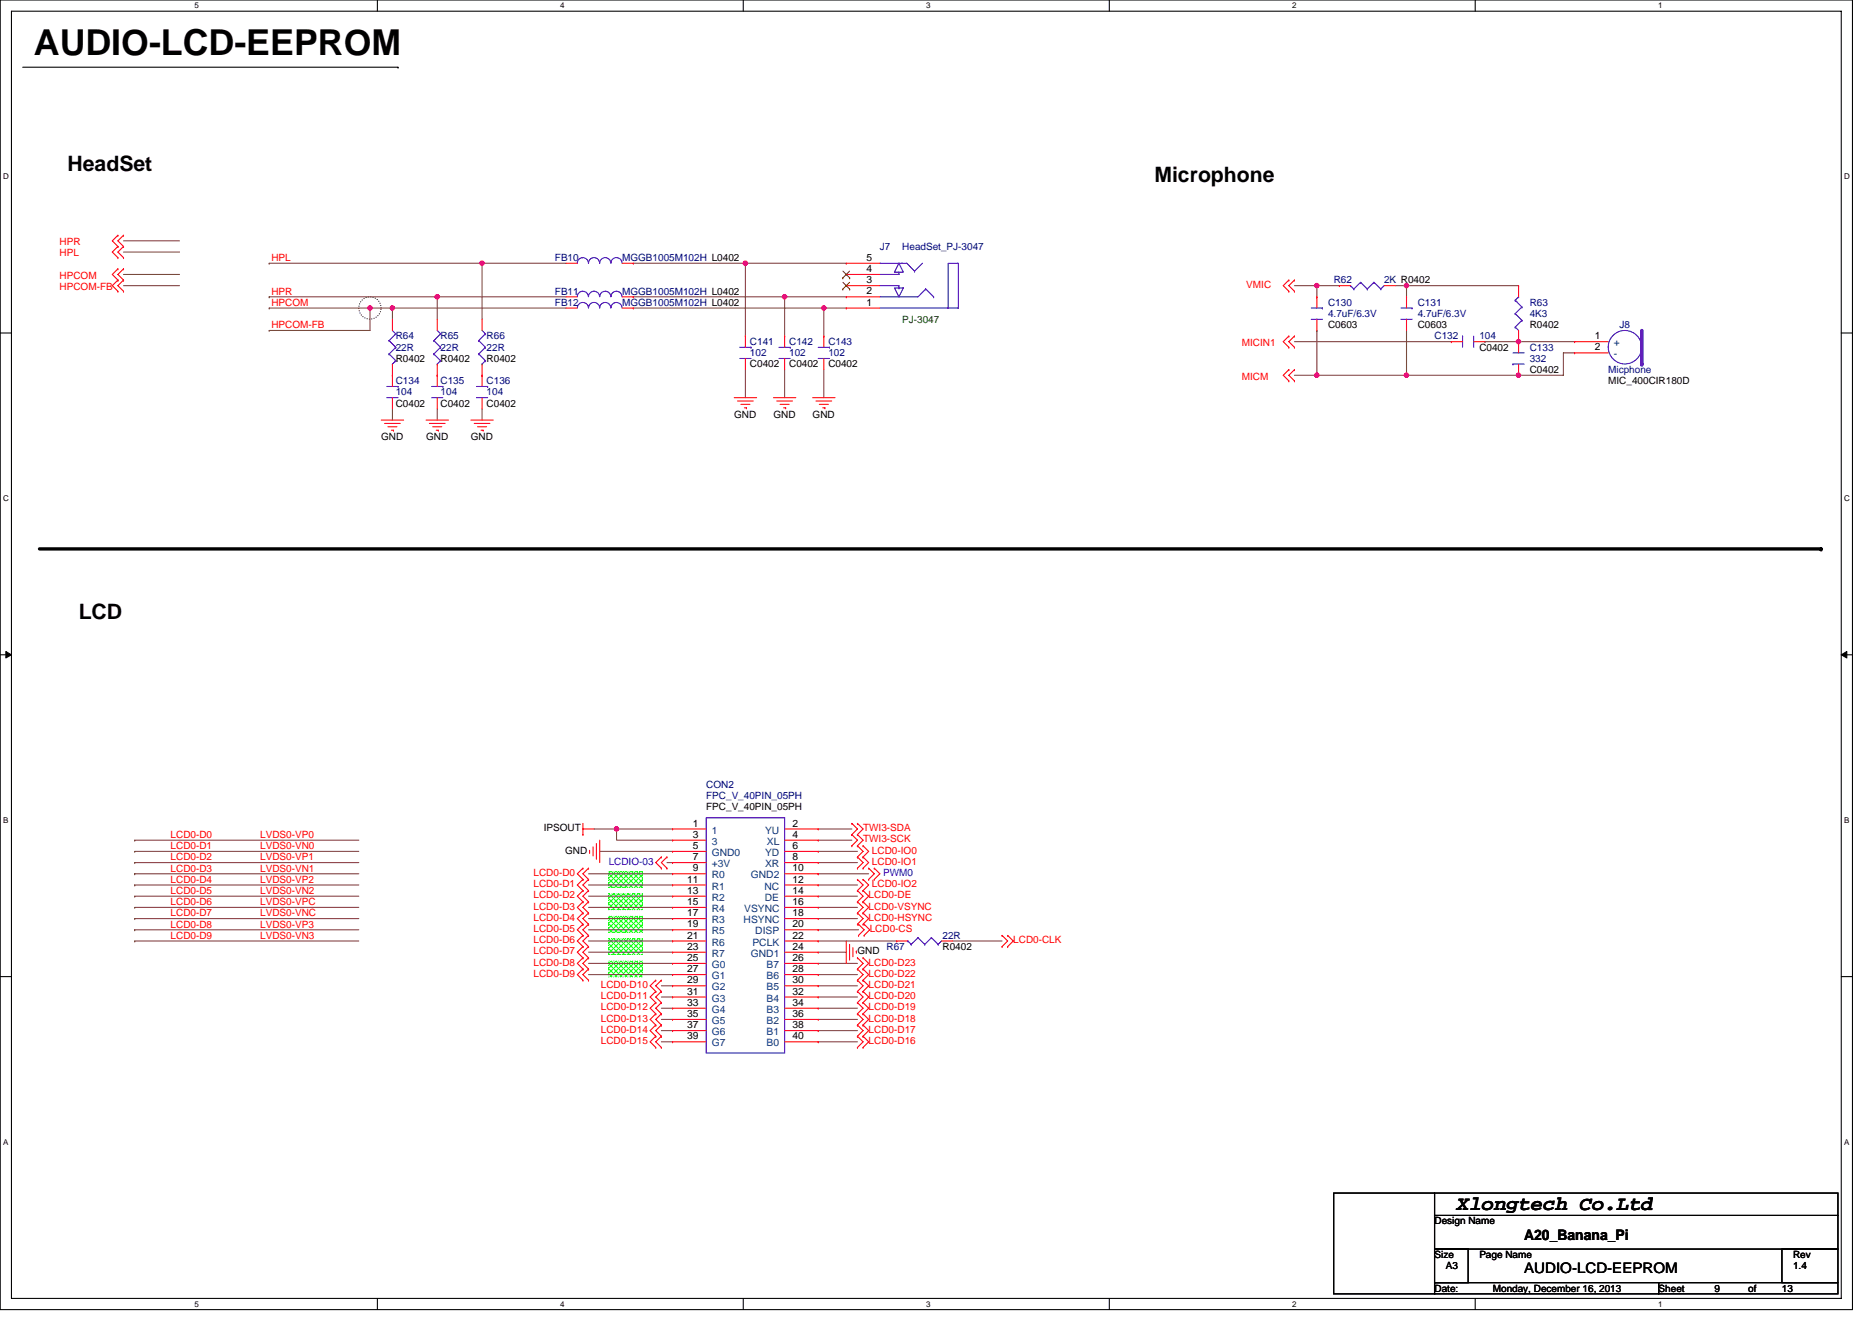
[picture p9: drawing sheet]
<svg xmlns="http://www.w3.org/2000/svg" width="297mm" height="210mm" viewBox="0 0 297 210" stroke-linecap="round" stroke-linejoin="round" font-family="sans-serif">
<path d="M0 0h293.9v207.9h-293.9zM1.8 1.8h290.4v204.3h-290.4z" fill="none" stroke="#000" stroke-width=".17"/>
<g fill="#fff">
<path d="M30.8 .2h.7v1.4h-.7z"/>
<path d="M30.8 206.3h.7v1.4h-.7z"/>
</g>
<path d="M59.9 0v1.8M59.9 206.1v1.8" fill="none" stroke="#000" stroke-width=".17"/>
<g fill="#fff">
<path d="M88.9 .2h.7v1.4h-.7z"/>
<path d="M88.9 206.3h.7v1.4h-.7z"/>
</g>
<path d="M117.9 0v1.8M117.9 206.1v1.8" fill="none" stroke="#000" stroke-width=".17"/>
<g fill="#fff">
<path d="M147 .2h.7v1.4h-.7z"/>
<path d="M147 206.3h.7v1.4h-.7z"/>
</g>
<path d="M176 0v1.8M176 206.1v1.8" fill="none" stroke="#000" stroke-width=".17"/>
<g fill="#fff">
<path d="M205 .2h.7v1.4h-.7z"/>
<path d="M205 206.3h.7v1.4h-.7z"/>
</g>
<path d="M234.1 0v1.8M234.1 206.1v1.8" fill="none" stroke="#000" stroke-width=".17"/>
<g fill="#fff">
<path d="M263.1 .2h.7v1.4h-.7z"/>
<path d="M263.1 206.3h.7v1.4h-.7z"/>
<path d="M.5 27.3h.9v1.4h-.9z"/>
<path d="M292.6 27.3h.9v1.4h-.9z"/>
<path d="M.5 78.4h.9v1.4h-.9z"/>
<path d="M292.6 78.4h.9v1.4h-.9z"/>
</g>
<path d="M0 52.9h1.8M292.2 52.9h1.7" fill="none" stroke="#000" stroke-width=".17"/>
<g fill="#fff">
<path d="M.5 129.5h.8v1.4h-.8z"/>
<path d="M292.6 129.5h.9v1.4h-.9z"/>
</g>
<path d="M0 103.9h1.8M292.2 103.9h1.7" fill="none" stroke="#000" stroke-width=".17"/>
<path d="M.9 103.4l.9 .5-.9 .5zM292.2 103.9l.8-.5v1z" fill="#000" stroke="#000" stroke-width=".16"/>
<g fill="#fff">
<path d="M.5 180.5h.8v1.4h-.8z"/>
<path d="M292.6 180.5h.9v1.4h-.9z"/>
</g>
<path d="M3.6 10.7h59.6M63.2 10.7h.1M0 155h1.8M292.2 155h1.7M211.6 189.4h16v16h-16zM227.6 189.4h64v3.5h-64zM227.6 192.9h64v5.3h-64zM227.6 198.2h5.4v5.4h-5.4zM282.7 198.2h8.9v5.4h-8.9zM227.6 203.6h35.6v1.8h-35.6zM263.2 203.6h28.4v1.8h-28.4z" fill="none" stroke="#000" stroke-width=".17"/>
<path d="M6.3 87.1h282.7M289 87.1h.1" fill="none" stroke="#000" stroke-width=".53"/>
<circle cx="58.7" cy="48.9" r="1.77" fill="none" stroke="#000" stroke-width=".17" stroke-dasharray="0 .3"/>
<g fill="#0f0" stroke="#0f0" stroke-width=".17" stroke-dasharray="0 .3">
<path d="M96.6 141.9h5.3v2.5h-5.3z" fill-rule="evenodd"/>
<path d="M96.6 145.4h5.3v2.5h-5.3z" fill-rule="evenodd"/>
<path d="M96.6 149h5.3v2.5h-5.3z" fill-rule="evenodd"/>
<path d="M96.6 152.5h5.3v2.5h-5.3z" fill-rule="evenodd"/>
<path d="M96.6 138.3h5.3v2.5h-5.3z" fill-rule="evenodd"/>
</g>
<g fill="none" stroke="#804040" stroke-width=".17">
<path d="M19.6 38.2h8.9M19.6 40h8.9M19.6 45.3h8.9M19.6 43.6h8.9M42.7 41.8h.1M42.7 48.9h.1M42.7 47.1h.1M42.7 52.5h.1M42.7 48.9h16M42.7 41.8h33.8M42.7 47.1h26.7M58.7 48.9h3.6"/>
<path d="M58.7 48.9h.1M58.7 48.9v3.6h-16M62.3 48.9h.1M62.3 48.9v1.8M62.3 48.9h27.5M69.4 47.1h20.4M69.4 47.1v3.6M76.5 41.8h13.3M76.5 41.8v8.9M100.5 48.9h30.2v4.4M100.5 47.1h24M100.5 41.8h17.8"/>
<path d="M118.3 41.8h.1M118.3 41.8v11.5M118.3 58.7v4.4M118.3 41.8h16M124.5 47.1h.1M124.5 47.1v6.2M124.5 58.7v4.4M124.5 47.1h9.8M130.7 48.9h.1M130.7 58.7v4.4M130.7 48.9h3.6M205.4 54.2h24.9"/>
<path d="M205.4 59.6h3.6M205.4 45.3h3.6M209 45.3h.1M209 59.6h.1M209 52.5h.1M209 45.3v1.8M209 45.3h3.5M209 59.6h14.2M209 52.5v7.1M221.4 45.3h1.8M223.2 52.5v7.1M223.2 45.3h.1"/>
<path d="M223.2 45.3v1.8M223.2 59.6h17.8M223.2 45.3h17.8M235.6 54.2h14.2M235.6 54.2h.1M241 59.6h.1M249.8 56h-1.7v3.6h-7.1M62.3 64.9v1.8M69.4 64.9v1.8M76.5 64.9v1.8M21.4 135.1h.1M21.4 133.3h.1"/>
<path d="M21.4 138.7h.1M21.4 136.9h.1M21.4 135.1h35.5M21.4 133.3h35.5M21.4 138.7h35.5M21.4 136.9h35.5M93.4 138.7h13.3M94.3 131.6h3.5v1.7h8.9M95.2 135.1h11.5M97.8 131.6h.1M97.8 131.6h8.9M105.8 136.9h.9"/>
<path d="M129.8 131.6h5.4M129.8 133.3h5.4M129.8 135.1h6.3M129.8 136.9h6.3M129.8 138.7h.1M129.8 138.7h8M21.4 140.5h.1M21.4 142.2h.1M21.4 144h.1M21.4 145.8h.1M21.4 147.6h.1M21.4 149.4h.1"/>
<path d="M21.4 140.5h35.5M21.4 142.2h35.5M21.4 144h35.5M21.4 145.8h35.5M21.4 147.6h35.5M21.4 149.4h35.5M93.4 152.9h13.3M93.4 154.7h13.3M93.4 142.2h13.3M93.4 140.5h13.3M93.4 144h13.3M93.4 151.1h13.3"/>
<path d="M93.4 149.4h13.3M93.4 147.6h13.3M93.4 145.8h13.3M104.9 156.5h1.8M104.9 158.2h1.8M129.8 151.1h4.5M129.8 145.8h6.3M129.8 142.2h6.3M129.8 144h6.3M129.8 147.6h6.4M129.8 149.4h12.5M129.8 140.5h6.3"/>
<path d="M129.8 156.5h6.3M129.8 158.2h6.3M129.8 152.9h6.3M129.8 154.7h6.3M151.2 149.4h7.8M104.9 160h1.8M104.9 161.8h1.8M104.9 165.4h1.8M104.9 163.6h1.8M129.8 160h6.3M129.8 165.4h6.3M129.8 161.8h6.3"/>
<path d="M129.8 163.6h6.3"/>
</g>
<g fill="#f0f" stroke="#f0f" stroke-width=".17">
<circle cx="62.3" cy="48.9" r=".35"/>
<circle cx="76.5" cy="41.8" r=".35"/>
<circle cx="58.7" cy="48.9" r=".35"/>
<circle cx="69.4" cy="47.1" r=".35"/>
<circle cx="208.9" cy="45.3" r=".35"/>
<circle cx="223.2" cy="59.5" r=".35"/>
<circle cx="223.2" cy="45.3" r=".35"/>
<circle cx="240.9" cy="59.5" r=".35"/>
<circle cx="240.9" cy="54.2" r=".35"/>
<circle cx="208.9" cy="59.5" r=".35"/>
<circle cx="118.3" cy="41.8" r=".35"/>
<circle cx="124.5" cy="47.1" r=".35"/>
<circle cx="130.7" cy="48.9" r=".35"/>
<circle cx="97.8" cy="131.6" r=".35"/>
</g>
<g fill="none" stroke="#f00" stroke-width=".17">
<path d="M18.7 37.3h.1M18.7 39.1h.1M18.7 37.3l-.9 .9 .9 .9M18.7 39.1l-.9 .9 .9 .9M19.6 37.3h.1M19.6 39.1h.1M19.6 37.3l-.9 .9 .9 .9M19.6 39.1l-.9 .9 .9 .9M18.7 40.9h.1M18.7 44.4h.1M18.7 46.2h.1M18.7 42.7h.1"/>
<path d="M18.7 44.4l-.9 .9 .9 .9M18.7 42.7l-.9 .9 .9 .8M19.6 40.9h.1M19.6 44.4h.1M19.6 46.2h.1M19.6 42.7h.1M19.6 44.4l-.9 .9 .9 .9M19.6 42.7l-.9 .9 .9 .8M62.3 59.6h.1M62.3 50.7v1.8M62.3 57.8v3.5M69.4 50.7v1.8"/>
<path d="M69.4 59.6h.1M69.4 57.8v3.5M76.5 50.7v1.8M76.5 59.6h.1M76.5 57.8v3.5M89.8 41.8h1.8M89.8 47.1h1.8M89.8 48.9h1.8M98.7 41.8h1.8M98.7 47.1h1.8M98.7 48.9h1.8M100.5 41.8h.1"/>
<path d="M100.5 47.1h.1M100.5 48.9h.1M118.3 56.9v1.8M118.3 53.3h.1M118.3 53.3v1.8M124.5 56.9v1.8M124.5 53.3h.1M124.5 53.3v1.8M130.7 56.9v1.8M130.7 53.3h.1M130.7 53.3v1.8M134.3 41.8h.1"/>
<path d="M134.3 43.6h.1M134.3 45.3h.1M134.3 47.1h.1M134.3 48.9h.1M134.3 41.8h5.3M134.3 47.1h5.3M134.3 48.9h5.3M134.3 43.6h5.3M134.3 45.3h5.3M204.5 53.3h.1M204.5 55.1h.1M204.5 46.2h.1"/>
<path d="M204.5 44.4h.1M204.5 58.7h.1M204.5 53.3l-.9 .9 .9 .9M204.5 44.4l-.9 .9 .9 .9M204.5 58.7l-.9 .9 .9 .9M205.4 53.3h.1M205.4 55.1h.1M205.4 46.2h.1M205.4 44.4h.1M205.4 58.7h.1M205.4 53.3l-.9 .9 .9 .9M205.4 44.4l-.9 .9 .9 .9"/>
<path d="M205.4 58.7l-.9 .9 .9 .9M209 50.7v1.8M209 47.1h.1M209 47.1v1.8M212.5 45.3h.1M212.5 45.3h1.8M219.6 45.3h1.8M223.2 50.7v1.8M223.2 47.1h.1M223.2 47.1v1.8M230.3 54.2h.1M230.3 54.2h1.8"/>
<path d="M233.8 54.2h1.8M241 52.5v3.5M241 59.6h.1M241 45.3h.1M241 45.3v1.8M241 57.8v1.8M249.8 54.2h.1M249.8 56h.1M249.8 54.2h5.4M249.8 56h5.4M60.5 66.7h3.5M61 67.2h2.5"/>
<path d="M61.5 67.7h1.5M62.1 68.3h.3M62.3 63.1v1.8M62.4 68.3h.1M67.6 66.7h3.6M68.1 67.2h2.5M68.7 67.7h1.4M69.2 68.3h.4M69.4 63.1v1.8M69.6 68.3h.1M74.7 66.7h3.6M75.2 67.2h2.5"/>
<path d="M75.8 67.7h1.4M76.3 68.3h.4M76.5 63.1v1.8M76.7 68.3h.1M116.5 63.1h3.6M117 63.6h2.5M117.6 64.2h1.4M118.1 64.7h.3M118.4 64.7h.1M122.7 63.1h3.6M123.3 63.6h2.4M123.8 64.2h1.4"/>
<path d="M124.3 64.7h.4M124.7 64.7h.1M128.9 63.1h3.6M129.5 63.6h2.5M130 64.2h1.4M130.6 64.7h.3M130.9 64.7h.1M204.5 60.5h.1M205.4 60.5h.1M92.5 131.6h1.8M92.5 132.5h.1M92.5 139.6h.1"/>
<path d="M92.5 137.8h.1M92.5 130.7v1.8M92.5 139.6l-.9 .9 .9 .9M92.5 137.8l-.9 .9 .9 .9M93.4 139.6h.1M93.4 137.8h.1M93.4 139.6l-.9 .9 .9 .9M93.4 137.8l-.9 .9 .9 .9M93.6 135.3h.1M93.6 135v.3M94.1 134.4v1.4M94.6 133.9v2.5"/>
<path d="M95.2 133.3v3.6M104.9 136h.1M104.9 137.8h.1M104.9 136l-.8 .9 .8 .9M105.8 136h.1M105.8 137.8h.1M105.8 136l-.9 .9 .9 .9M106.7 131.6h.1M106.7 133.3h.1M106.7 135.1h.1M106.7 136.9h.1M106.7 138.7h.1"/>
<path d="M106.7 131.6h5.4M106.7 133.3h5.4M106.7 135.1h5.4M106.7 136.9h5.4M106.7 138.7h5.4M124.5 131.6h5.3M124.5 133.3h5.3M124.5 135.1h5.3M124.5 136.9h5.3M124.5 138.7h5.3M129.8 138.7h.1M129.8 136.9h.1"/>
<path d="M129.8 135.1h.1M129.8 133.3h.1M129.8 131.6h.1M135.2 132.5h.1M135.2 130.7h.1M135.2 134.2h.1M135.2 130.7l.9 .9-.9 .9M135.2 132.5l.9 .8-.9 .9M136.1 132.5h.1M136.1 130.7h.1M136.1 134.2h.1M136.1 136h.1"/>
<path d="M136.1 137.8h.1M136.1 139.6h.1M136.1 130.7l.8 .9-.8 .9M136.1 132.5l.8 .8-.8 .9M136.1 134.2l.8 .9-.8 .9M136.1 136l.8 .9-.8 .9M136.1 139.6l.8 .9-.8 .9M136.9 134.2h.1M136.9 136h.1M136.9 137.8h.1M136.9 139.6h.1M136.9 134.2l.9 .9-.9 .9"/>
<path d="M136.9 136l.9 .9-.9 .9M136.9 139.6l.9 .9-.9 .9M137.8 137.8h.1M137.8 139.6h.1M137.8 137.8l.9 .9-.9 .9M138.7 137.8h.1M138.7 139.6h.1M138.7 137.8l.9 .9-.9 .9M92.5 155.6h.1M92.5 153.8h.1M92.5 152h.1M92.5 141.4h.1"/>
<path d="M92.5 144.9h.1M92.5 143.1h.1M92.5 148.5h.1M92.5 146.7h.1M92.5 150.2h.1M92.5 148.5l-.9 .9 .9 .8M92.5 153.8l-.9 .9 .9 .9M92.5 152l-.9 .9 .9 .9M92.5 146.7l-.9 .9 .9 .9M92.5 143.1l-.9 .9 .9 .9M92.5 141.4l-.9 .8 .9 .9M92.5 144.9l-.9 .9 .9 .9"/>
<path d="M92.5 150.2l-.9 .9 .9 .9M93.4 155.6h.1M93.4 153.8h.1M93.4 152h.1M93.4 141.4h.1M93.4 144.9h.1M93.4 143.1h.1M93.4 148.5h.1M93.4 146.7h.1M93.4 150.2h.1M93.4 148.5l-.9 .9 .9 .8M93.4 153.8l-.9 .9 .9 .9"/>
<path d="M93.4 152l-.9 .9 .9 .9M93.4 146.7l-.9 .9 .9 .9M93.4 143.1l-.9 .9 .9 .9M93.4 141.4l-.9 .8 .9 .9M93.4 144.9l-.9 .9 .9 .9M93.4 150.2l-.9 .9 .9 .9M104.1 159.1h.1M104.1 157.4h.1M104.1 155.6h.1M104.1 157.4l-.9 .8 .9 .9M104.1 155.6l-.9 .9 .9 .9M104.1 159.1l-.9 .9 .9 .9"/>
<path d="M104.9 159.1h.1M104.9 157.4h.1M104.9 155.6h.1M104.9 157.4l-.8 .8 .8 .9M104.9 155.6l-.8 .9 .8 .9M104.9 159.1l-.8 .9 .8 .9M106.7 140.5h.1M106.7 142.2h.1M106.7 145.8h.1M106.7 144h.1M106.7 147.6h.1M106.7 149.4h.1"/>
<path d="M106.7 151.1h.1M106.7 152.9h.1M106.7 154.7h.1M106.7 156.5h.1M106.7 158.2h.1M106.7 140.5h5.4M106.7 142.2h5.4M106.7 145.8h5.4M106.7 144h5.4M106.7 147.6h5.4M106.7 149.4h5.4M106.7 151.1h5.4"/>
<path d="M106.7 152.9h5.4M106.7 154.7h5.4M106.7 156.5h5.4M106.7 158.2h5.4M124.5 140.5h5.3M124.5 142.2h5.3M124.5 145.8h5.3M124.5 144h5.3M124.5 147.6h5.3M124.5 149.4h5.3M124.5 151.1h5.3M124.5 152.9h5.3"/>
<path d="M124.5 154.7h5.3M124.5 156.5h5.3M124.5 158.2h5.3M129.8 158.2h.1M129.8 156.5h.1M129.8 154.7h.1M129.8 152.9h.1M129.8 151.1h.1M129.8 149.4h.1M129.8 147.6h.1M129.8 145.8h.1M129.8 144h.1"/>
<path d="M129.8 142.2h.1M129.8 140.5h.1M134.3 149.4v3.5M134.8 149.9v2.5M135.3 150.4v1.4M135.9 151h.1M135.9 151v.3M136.1 141.4h.1M136.1 143.1h.1M136.1 144.9h.1M136.1 146.7h.1M136.1 159.1h.1"/>
<path d="M136.1 157.4h.1M136.1 152h.1M136.1 153.8h.1M136.1 155.6h.1M136.1 141.4l.8 .8-.8 .9M136.1 143.1l.8 .9-.8 .9M136.1 144.9l.8 .9-.8 .9M136.1 159.1l.8 .9-.8 .9M136.1 157.4l.8 .8-.8 .9M136.1 152l.8 .9-.8 .9M136.1 153.8l.8 .9-.8 .9M136.1 155.6l.8 .9-.8 .9"/>
<path d="M136.2 146.7h.1M136.2 148.5h.1M136.2 146.7l.9 .9-.9 .9M136.9 141.4h.1M136.9 143.1h.1M136.9 144.9h.1M136.9 146.7h.1M136.9 159.1h.1M136.9 157.4h.1M136.9 152h.1M136.9 153.8h.1M136.9 155.6h.1"/>
<path d="M136.9 141.4l.9 .8-.9 .9M136.9 143.1l.9 .9-.9 .9M136.9 144.9l.9 .9-.9 .9M136.9 159.1l.9 .9-.9 .9M136.9 157.4l.9 .8-.9 .9M136.9 152l.9 .9-.9 .9M136.9 153.8l.9 .9-.9 .9M136.9 155.6l.9 .9-.9 .9M137.1 146.7h.1M137.1 148.5h.1M137.1 146.7l.9 .9-.9 .9M142.3 149.4h.1"/>
<path d="M142.3 149.4h1.8M149.4 149.4h1.8M159 148.5h.1M159 150.2h.1M159 148.5l.9 .9-.9 .8M159.9 148.5h.1M159.9 150.2h.1M159.9 148.5l.9 .9-.9 .8M104.1 162.7h.1M104.1 160.9h.1M104.1 166.2h.1M104.1 164.5h.1"/>
<path d="M104.1 164.5l-.9 .9 .9 .8M104.1 160.9l-.9 .9 .9 .9M104.1 162.7l-.9 .9 .9 .9M104.9 162.7h.1M104.9 160.9h.1M104.9 166.2h.1M104.9 164.5h.1M104.9 164.5l-.8 .9 .8 .8M104.9 160.9l-.8 .9 .8 .9M104.9 162.7l-.8 .9 .8 .9M106.7 160h.1M106.7 161.8h.1"/>
<path d="M106.7 163.6h.1M106.7 165.4h.1M106.7 160h5.4M106.7 161.8h5.4M106.7 163.6h5.4M106.7 165.4h5.4M124.5 160h5.3M124.5 161.8h5.3M124.5 163.6h5.3M124.5 165.4h5.3M129.8 165.4h.1M129.8 163.6h.1"/>
<path d="M129.8 161.8h.1M129.8 160h.1M136.1 162.7h.1M136.1 164.5h.1M136.1 166.2h.1M136.1 160.9h.1M136.1 162.7l.8 .9-.8 .9M136.1 164.5l.8 .9-.8 .8M136.1 160.9l.8 .9-.8 .9M136.9 162.7h.1M136.9 164.5h.1M136.9 166.2h.1"/>
<path d="M136.9 160.9h.1M136.9 162.7l.9 .9-.9 .9M136.9 164.5l.9 .9-.9 .8M136.9 160.9l.9 .9-.9 .9"/>
</g>
<g fill="none" stroke="#00f" stroke-width=".17">
<path d="M61.7 54.1h.1M61.7 56.2h.1M61.7 54.1l1.1 1M61.7 56.2l1.1 1.1M62.3 57.8h.1M62.3 52.5l.5 .5M62.8 53h.1M62.8 55.1h.1M62.8 57.3h.1M62.8 53l-1.1 1.1M62.8 55.1l-1.1 1.1M62.8 57.3l-.5 .5"/>
<path d="M68.9 54.1h.1M68.9 56.2h.1M68.9 54.1l1 1M68.9 56.2l1 1.1M69.4 57.8h.1M69.4 52.5l.5 .5M69.9 53h.1M69.9 55.1h.1M69.9 57.3h.1M69.9 53l-1 1.1M69.9 55.1l-1 1.1M69.9 57.3l-.5 .5"/>
<path d="M76 54.1h.1M76 56.2h.1M76 54.1l1 1M76 56.2l1 1.1M76.5 57.8h.1M76.5 52.5l.5 .5M77 53h.1M77 55.1h.1M77 57.3h.1M77 53l-1 1.1M77 55.1l-1 1.1M77 57.3l-.5 .5"/>
<path d="M91.6 41.8a.88 .88 0 0 1 .9-.9 .88 .88 0 0 1 .9 .9 .89 .89 0 0 1 .9-.9 .89 .89 0 0 1 .8 .9M91.6 47.1a.88 .88 0 0 1 .9-.9 .88 .88 0 0 1 .9 .9 .89 .89 0 0 1 .9-.9 .89 .89 0 0 1 .8 .9M91.6 48.9a.88 .88 0 0 1 .9-.9 .88 .88 0 0 1 .9 .9 .89 .89 0 0 1 .9-.9 .89 .89 0 0 1 .8 .9M95.2 41.8a.88 .88 0 0 1 .8-.9 .88 .88 0 0 1 .9 .9M95.2 47.1a.88 .88 0 0 1 .8-.9 .88 .88 0 0 1 .9 .9M95.2 48.9a.88 .88 0 0 1 .8-.9 .88 .88 0 0 1 .9 .9M96.9 41.8a.88 .88 0 0 1 .9-.9 .88 .88 0 0 1 .9 .9M96.9 47.1a.88 .88 0 0 1 .9-.9 .88 .88 0 0 1 .9 .9M96.9 48.9a.88 .88 0 0 1 .9-.9 .88 .88 0 0 1 .9 .9M117.4 56.9h1.8M117.4 55.1h1.8M119.2 55.1h.1"/>
<path d="M123.6 56.9h1.8M123.6 55.1h1.8M125.4 55.1h.1M129.8 56.9h1.8M129.8 55.1h1.8M131.6 55.1h.1M139.6 48.9h12.5v-7.1h-1.7v7.1M139.6 45.3h3v.4M139.6 41.8h4.3l1.2 1.2M141.9 45.7h1.4l-.7 1.4zM142.6 43.2v.4h-3M142.6 41.8l.7 1.4h-1.4z"/>
<path d="M142.6 45.7h.1M145.1 43h.1M146.4 41.8l-1.3 1.2M146.9 45.9h.1M146.9 45.9l-1.2 1.2h-6.1M146.9 45.9l1.2 1.2M148.1 47.1h.1M208.1 50.7h1.7M208.1 48.9h1.7M209.8 48.9h.1M214.3 45.3h.1M214.3 45.3l.5 .6"/>
<path d="M214.8 45.9h.1M215.9 44.8h.1M215.9 44.8l1.1 1.1M215.9 44.8l-1.1 1.1M217 45.9h.1M218 44.8h.1M218 44.8l1.1 1.1M218 44.8l-1 1.1M219.1 45.9h.1M219.6 45.3l-.5 .6M222.3 50.7h1.8M222.3 48.9h1.8"/>
<path d="M224.1 48.9h.1M232.1 53.3h.1M232.1 53.3v1.8M233.8 53.3v1.8M240.1 56h1.7M240.1 57.8h.1M240.1 57.8h1.7M240.4 51.9h.1M240.4 49.8h.1M240.4 47.6h.1M240.4 51.9l.6 .6M240.4 49.8l1.1 1"/>
<path d="M240.4 47.6l1.1 1.1M241 47.1h.1M241 47.1l-.6 .5M241.5 50.8h.1M241.5 48.7h.1M241.5 50.8l-1.1 1.1M241.5 48.7l-1.1 1.1M61.4 63.1h1.8M61.4 61.3h1.8M63.2 61.3h.1M68.5 63.1h1.8M68.5 61.3h1.8"/>
<path d="M70.3 61.3h.1M75.6 63.1h1.8M75.6 61.3h1.8M77.4 61.3h.1M112.1 129.8h12.4v37.3h-12.4zM144.1 149.4h.1M144.1 149.4l.5 .5M144.6 149.9h.1M145.7 148.8h.1M145.7 148.8l1 1.1M145.7 148.8l-1.1 1.1M146.7 149.9h.1"/>
<path d="M147.8 148.8h.1M147.8 148.8l1.1 1.1M147.8 148.8l-1.1 1.1M148.9 149.9h.1M149.4 149.4l-.5 .5"/>
<circle cx="257.8" cy="55.1" r="2.66"/>
</g>
<path d="M260.5 57.8h.1M260.5 52.5v5.3" fill="none" stroke="#00f" stroke-width=".53"/>
<path d="M133.7 44.1h.1M133.7 45.9h.1M133.7 43l1.1 1.1M133.7 44.8l1.1 1.1M134.8 43l-1.1 1.1M134.8 44.8l-1.1 1.1M134.8 44.1h.1M134.8 45.9h.1" fill="none" stroke="#804000" stroke-width=".16"/>
<text font-size="5.7" x="5.4" y="8.7">AUDIO-LCD-EEPROM</text>
<g font-size="3.4">
<text x="10.7" y="27.1">HeadSet</text>
<text x="183.2" y="28.9">Microphone</text>
<text x="12.5" y="98.2">LCD</text>
</g>
<text font-size="3.2" x="231.2" y="192.1">Xlongtech Co.Ltd</text>
<g font-size="2.3">
<text x="241.8" y="196.8">A20_Banana_Pi</text>
<text x="241.8" y="202.1">AUDIO-LCD-EEPROM</text>
</g>
<g font-size="1.6" fill="#f00">
<text x="9.5" y="38.9">HPR</text>
<text x="9.5" y="40.7">HPL</text>
<text x="43.1" y="41.4">HPL</text>
<text x="9.5" y="46">HPCOM-FB</text>
<text x="9.5" y="44.3">HPCOM</text>
<text x="43.1" y="46.8">HPR</text>
<text x="197.8" y="45.7">VMIC</text>
<text x="43.1" y="48.5">HPCOM</text>
<text x="43.1" y="52.1">HPCOM-FB</text>
<text x="197" y="54.9">MICIN1</text>
<text x="197" y="60.3">MICM</text>
<text x="136.9" y="131.9">TWI3-SDA</text>
<text x="27.1" y="134.8">LCD0-D1</text>
<text x="27.1" y="133">LCD0-D0</text>
<text x="27.1" y="136.5">LCD0-D2</text>
<text x="41.3" y="134.8">LVDS0-VN0</text>
<text x="41.3" y="133">LVDS0-VP0</text>
<text x="41.3" y="136.5">LVDS0-VP1</text>
<text x="136.9" y="133.7">TWI3-SCK</text>
<text x="138.4" y="135.5">LCD0-IO0</text>
<text x="138.4" y="137.3">LCD0-IO1</text>
<text x="27.1" y="140.1">LCD0-D4</text>
<text x="27.1" y="141.9">LCD0-D5</text>
<text x="27.1" y="138.3">LCD0-D3</text>
<text x="27.1" y="143.7">LCD0-D6</text>
<text x="41.3" y="140.1">LVDS0-VP2</text>
<text x="41.3" y="141.9">LVDS0-VN2</text>
<text x="41.3" y="138.3">LVDS0-VN1</text>
<text x="41.3" y="143.7">LVDS0-VPC</text>
<text x="84.7" y="140.8">LCD0-D1</text>
<text x="84.7" y="139">LCD0-D0</text>
<text x="84.7" y="142.6">LCD0-D2</text>
<text x="137.8" y="142.6">LCD0-DE</text>
<text x="138.4" y="140.8">LCD0-IO2</text>
<text x="27.1" y="145.4">LCD0-D7</text>
<text x="27.1" y="147.2">LCD0-D8</text>
<text x="27.1" y="149">LCD0-D9</text>
<text x="41.3" y="145.4">LVDS0-VNC</text>
<text x="41.3" y="147.2">LVDS0-VP3</text>
<text x="41.3" y="149">LVDS0-VN3</text>
<text x="84.7" y="144.4">LCD0-D3</text>
<text x="84.7" y="147.9">LCD0-D5</text>
<text x="84.7" y="146.2">LCD0-D4</text>
<text x="84.7" y="149.7">LCD0-D6</text>
<text x="137.8" y="144.4">LCD0-VSYNC</text>
<text x="137.8" y="146.2">LCD0-HSYNC</text>
<text x="138" y="147.9">LCD0-CS</text>
<text x="160.8" y="149.7">LCD0-CLK</text>
<text x="84.7" y="155">LCD0-D9</text>
<text x="84.7" y="153.3">LCD0-D8</text>
<text x="84.7" y="151.5">LCD0-D7</text>
<text x="137.8" y="153.3">LCD0-D23</text>
<text x="137.8" y="155">LCD0-D22</text>
<text x="95.3" y="158.6">LCD0-D11</text>
<text x="95.3" y="156.8">LCD0-D10</text>
<text x="95.3" y="160.4">LCD0-D12</text>
<text x="137.8" y="160.4">LCD0-D19</text>
<text x="137.8" y="158.6">LCD0-D20</text>
<text x="137.8" y="156.8">LCD0-D21</text>
<text x="95.3" y="162.2">LCD0-D13</text>
<text x="95.3" y="165.7">LCD0-D15</text>
<text x="95.3" y="163.9">LCD0-D14</text>
<text x="137.8" y="163.9">LCD0-D17</text>
<text x="137.8" y="165.7">LCD0-D16</text>
<text x="137.8" y="162.2">LCD0-D18</text>
</g>
<g font-size="1.6" fill="#000080">
<text x="88" y="41.4">FB10</text>
<text x="98.7" y="41.4">MGGB1005M102H L0402</text>
<text x="139.6" y="39.6">J7</text>
<text x="143.2" y="39.6">HeadSet_PJ-3047</text>
<text x="88" y="46.8">FB11</text>
<text x="98.7" y="46.8">MGGB1005M102H L0402</text>
<text x="211.6" y="45">R62</text>
<text x="219.6" y="45">2K R0402</text>
<text x="62.8" y="53.9">R64</text>
<text x="69.9" y="53.9">R65</text>
<text x="77.2" y="53.9">R66</text>
<text x="88" y="48.5">FB12</text>
<text x="98.7" y="48.5">MGGB1005M102H L0402</text>
<text x="210.7" y="48.5">C130</text>
<text x="210.7" y="50.3">4.7uF/6.3V</text>
<text x="225" y="48.5">C131</text>
<text x="225" y="50.3">4.7uF/6.3V</text>
<text x="227.6" y="53.9">C132</text>
<text x="234.7" y="53.9">104</text>
<text x="242.7" y="48.5">R63</text>
<text x="242.7" y="50.3">4K3</text>
<text x="257" y="52.1">J8</text>
<text x="62.8" y="55.6">22R</text>
<text x="69.9" y="55.6">22R</text>
<text x="77.2" y="55.6">22R</text>
<text x="119" y="54.8">C141</text>
<text x="119" y="56.5">102</text>
<text x="125.2" y="54.8">C142</text>
<text x="125.2" y="56.5">102</text>
<text x="131.4" y="54.8">C143</text>
<text x="131.4" y="56.5">102</text>
<text x="242.7" y="55.6">C133</text>
<text x="242.7" y="57.4">332</text>
<text x="255.2" y="59.2">Micphone</text>
<text x="62.8" y="61">C134</text>
<text x="62.8" y="62.8">104</text>
<text x="69.9" y="61">C135</text>
<text x="69.9" y="62.8">104</text>
<text x="77.2" y="61">C136</text>
<text x="77.2" y="62.8">104</text>
<text x="112.1" y="125">CON2</text>
<text x="112.1" y="126.8">FPC_V_40PIN_05PH</text>
<text x="149.6" y="149">22R</text>
<text x="140.7" y="150.8">R67</text>
</g>
<g font-size="1.6">
<text x="137.5" y="41.4">5</text>
<text x="137.5" y="43.2">4</text>
<text x="137.5" y="45">3</text>
<text x="137.5" y="46.7">2</text>
<text x="137.5" y="48.5">1</text>
<text x="210.7" y="52.1">C0603</text>
<text x="225" y="52.1">C0603</text>
<text x="242.7" y="52.1">R0402</text>
<text x="253" y="53.8">1</text>
<text x="62.8" y="57.4">R0402</text>
<text x="69.9" y="57.4">R0402</text>
<text x="77.2" y="57.4">R0402</text>
<text x="119" y="58.3">C0402</text>
<text x="125.2" y="58.3">C0402</text>
<text x="131.4" y="58.3">C0402</text>
<text x="234.7" y="55.6">C0402</text>
<text x="242.7" y="59.2">C0402</text>
<text x="253" y="55.6">2</text>
<text x="62.8" y="64.5">C0402</text>
<text x="69.9" y="64.5">C0402</text>
<text x="77.2" y="64.5">C0402</text>
<text x="255.2" y="61">MIC_400CIR180D</text>
<text x="60.5" y="69.9">GND</text>
<text x="67.6" y="69.9">GND</text>
<text x="74.7" y="69.9">GND</text>
<text x="116.5" y="66.3">GND</text>
<text x="122.7" y="66.3">GND</text>
<text x="128.9" y="66.3">GND</text>
<text x="86.3" y="131.9">IPSOUT</text>
<text x="109.9" y="131.2">1</text>
<text x="112.1" y="128.5">FPC_V_40PIN_05PH</text>
<text x="125.7" y="131.2">2</text>
<text x="89.7" y="135.5">GND</text>
<text x="109.9" y="133">3</text>
<text x="109.9" y="134.7">5</text>
<text x="109.9" y="136.5">7</text>
<text x="125.7" y="136.5">8</text>
<text x="125.7" y="134.7">6</text>
<text x="125.7" y="133">4</text>
<text x="109" y="140.1">11</text>
<text x="109" y="141.9">13</text>
<text x="109" y="143.6">15</text>
<text x="109.9" y="138.3">9</text>
<text x="125.7" y="140.1">12</text>
<text x="125.7" y="138.3">10</text>
<text x="125.7" y="141.9">14</text>
<text x="125.7" y="143.6">16</text>
<text x="109" y="145.4">17</text>
<text x="109" y="147.2">19</text>
<text x="109" y="149">21</text>
<text x="125.7" y="149">22</text>
<text x="125.7" y="145.4">18</text>
<text x="125.7" y="147.2">20</text>
<text x="109" y="150.7">23</text>
<text x="109" y="152.5">25</text>
<text x="109" y="154.3">27</text>
<text x="125.7" y="154.3">28</text>
<text x="125.7" y="152.5">26</text>
<text x="125.7" y="150.7">24</text>
<text x="136.1" y="151.5">GND</text>
<text x="149.6" y="150.8">R0402</text>
<text x="109" y="156.1">29</text>
<text x="109" y="157.9">31</text>
<text x="109" y="159.6">33</text>
<text x="109" y="161.4">35</text>
<text x="125.7" y="161.4">36</text>
<text x="125.7" y="159.6">34</text>
<text x="125.7" y="157.9">32</text>
<text x="125.7" y="156.1">30</text>
<text x="109" y="163.2">37</text>
<text x="109" y="165">39</text>
<text x="125.7" y="165">40</text>
<text x="125.7" y="163.2">38</text>
<text x="227.6" y="194.3">Design Name</text>
<text x="227.6" y="199.7">Size</text>
<text x="229.4" y="201.4">A3</text>
<text x="234.7" y="199.7">Page Name</text>
<text x="284.5" y="199.7">Rev</text>
<text x="284.5" y="201.4">1.4</text>
<text x="227.6" y="205">Date:</text>
<text x="236.9" y="205">Monday, December 16, 2013</text>
<text x="263.2" y="205">Sheet</text>
<text x="272.1" y="205">9</text>
<text x="277.4" y="205">of</text>
<text x="282.7" y="205">13</text>
</g>
<text font-size="1.6" fill="#004000" x="143.2" y="51.2">PJ-3047</text>
<g font-size="1.6" fill="#004080">
<text x="256.1" y="54.9">+</text>
<text x="256.1" y="56.7">-</text>
<text x="112.9" y="132.3">1</text>
<text x="112.9" y="134.1">3</text>
<text x="112.9" y="135.8">GND0</text>
<text x="112.9" y="137.6">+3V</text>
<text x="121.4" y="137.6">XR</text>
<text x="121.4" y="135.8">YD</text>
<text x="121.4" y="132.3">YU</text>
<text x="121.7" y="134.1">XL</text>
<text x="112.9" y="139.4">R0</text>
<text x="112.9" y="141.2">R1</text>
<text x="112.9" y="143">R2</text>
<text x="119.1" y="139.4">GND2</text>
<text x="121.3" y="141.2">NC</text>
<text x="121.4" y="143">DE</text>
<text x="112.9" y="146.5">R3</text>
<text x="112.9" y="144.7">R4</text>
<text x="112.9" y="148.3">R5</text>
<text x="118" y="146.5">HSYNC</text>
<text x="118.1" y="144.7">VSYNC</text>
<text x="119.8" y="148.3">DISP</text>
<text x="112.9" y="150.1">R6</text>
<text x="112.9" y="151.8">R7</text>
<text x="112.9" y="153.6">G0</text>
<text x="112.9" y="155.4">G1</text>
<text x="119.1" y="151.8">GND1</text>
<text x="119.4" y="150.1">PCLK</text>
<text x="121.6" y="155.4">B6</text>
<text x="121.6" y="153.6">B7</text>
<text x="112.9" y="157.2">G2</text>
<text x="112.9" y="159">G3</text>
<text x="112.9" y="160.7">G4</text>
<text x="121.6" y="160.7">B3</text>
<text x="121.6" y="159">B4</text>
<text x="121.6" y="157.2">B5</text>
<text x="112.9" y="162.5">G5</text>
<text x="112.9" y="164.3">G6</text>
<text x="112.9" y="166.1">G7</text>
<text x="121.6" y="166.1">B0</text>
<text x="121.6" y="164.3">B1</text>
<text x="121.6" y="162.5">B2</text>
</g>
<g font-size="1.6" fill="#00f">
<text x="96.6" y="137.3">LCDIO-03</text>
<text x="140.1" y="139">PWM0</text>
</g>
<g font-size="1.3">
<text x="30.8" y="1.3">5</text>
<text x="88.9" y="1.3">4</text>
<text x="147" y="1.3">3</text>
<text x="205" y="1.3">2</text>
<text x="263.1" y="1.3">1</text>
<text x=".5" y="28.4">D</text>
<text x="292.6" y="28.4">D</text>
<text x=".5" y="79.5">C</text>
<text x="292.6" y="79.5">C</text>
<text x=".5" y="130.6">B</text>
<text x="292.6" y="130.6">B</text>
<text x=".5" y="181.7">A</text>
<text x="292.6" y="181.7">A</text>
<text x="30.8" y="207.4">5</text>
<text x="88.9" y="207.4">4</text>
<text x="147" y="207.4">3</text>
<text x="205" y="207.4">2</text>
<text x="263.1" y="207.4">1</text>
</g>
</svg>
